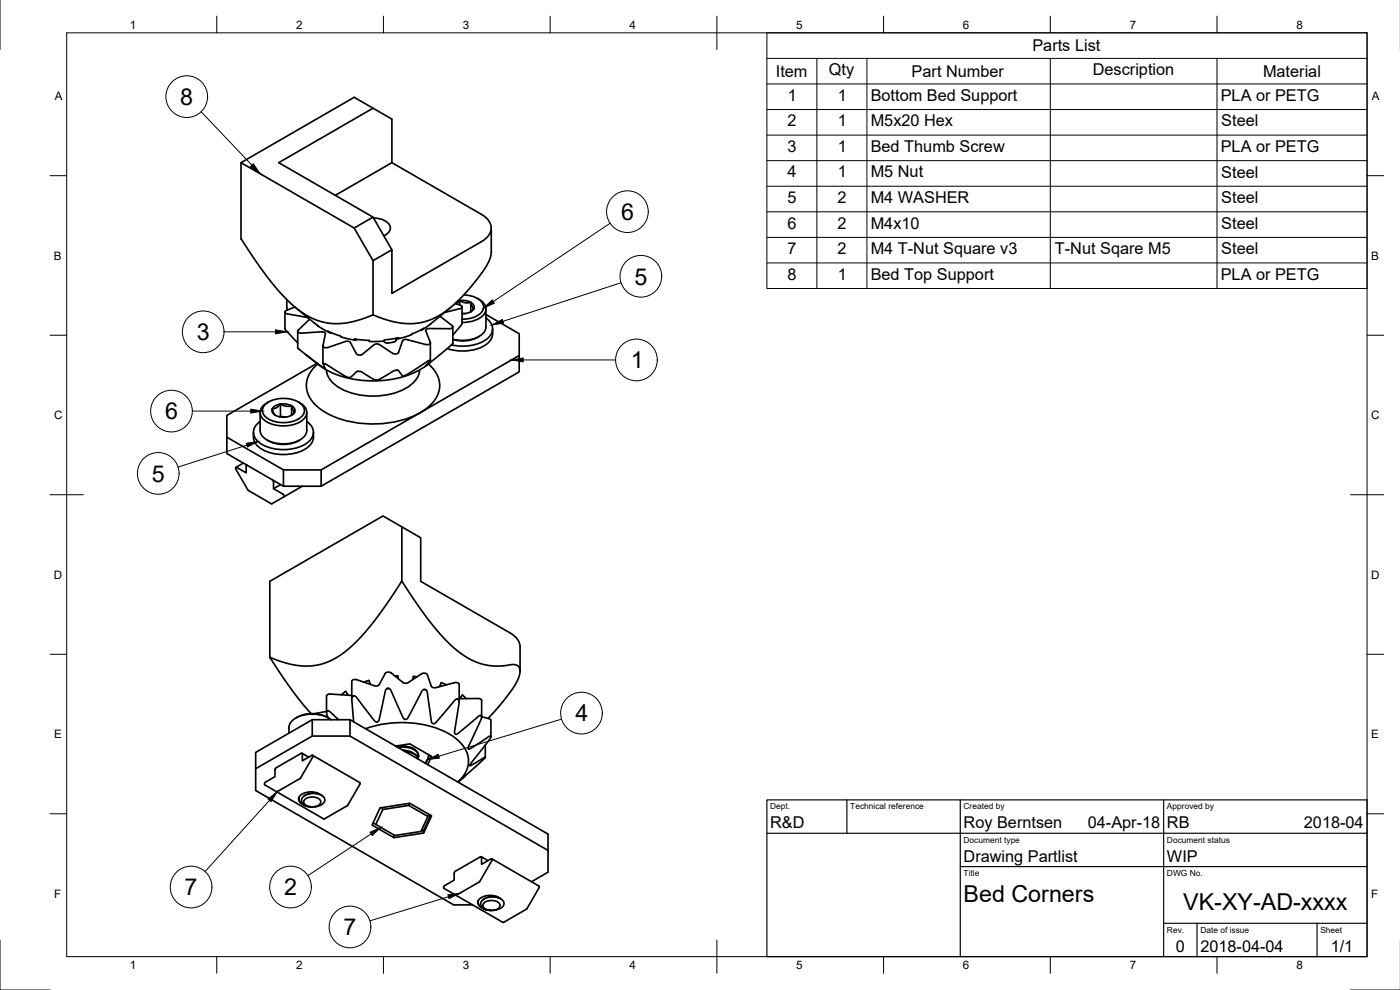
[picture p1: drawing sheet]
<svg xmlns="http://www.w3.org/2000/svg" width="420mm" height="297mm" viewBox="0 0 420 297" stroke-linecap="round" stroke-linejoin="round" font-family="sans-serif">
<!-- layer: Visible -->
<g fill="none" stroke="#000" stroke-width=".5">
<path d="M112 32.5l-28.4 16.3 28.4 16.3-5.7 3.3-34-19.6 34-19.6 11.3 6.5v13.1l26.9 15.5a4.2 4.2 0 0 1 1.7 6.8l-1.7 1.4-26.9 15.5v-13l-5.6 3.2-5.7-9.8M72.3 48.8v22.9l5.6 8.2 4.4 5.8 3.6 4 3.2 2.9 3.3 2.2 3.1 1.4 3.3 .8h3.8l3.6-.6 4.4-1.4a2.73 2.73 0 0 1 3.2 .2l3.1 1 2.9 .7 2.6 .2 2.7-.1 2.5-.5 2.5-.9 2.4-1.3 2.4-1.8 3-2.6 3.1-3.5 3.5-4.4 1.9-3 1-2.9v-7.7M117.6 48.8l-17 9.8M112 65.1l5.6 9.9M112 78.2v16.4M112.1 65.4a5.2 5.2 0 0 1 5 2.6 2.59 2.59 0 0 1-1.9 2.8M85.5 93.6v5l3.8 4.3M86.1 92.4l.2 .6M86.1 92.3v.1M86.1 89.9v2.4M88.5 92.1l-2.6 1-.4 .6 .7 .5 6.2 1.1M88.7 92.3l6.8 5.5 3.3 2"/>
<path d="M89.3 99.4v5M92.7 95.6l-.1 .5-3.1 3a.68 .68 0 0 0 .2 .8 .68 .68 0 0 0 .8 .1l6.3-.4 .7 .3 .2 .3M98.9 99.6v.2M99.5 99.9l-.6-.1-.5-.4 1.8 .7a3.4 3.4 0 0 1 2.2 1l.2 .1M126.6 99l-.4 .1M127.2 98.5l-.6 .4M127.2 98.5l-4 2-3.4 1.1-.4 .1 .3-.4-4.3 .7-.3 .3-4.2 .2M132 94.9l3.7 2.8 .1 .6-.9 .3h-6.1l-.8 .2-.2 .5 1.3 3.4-.1 .4-.5 .3h-.8l-5.5-1.5-1.1 .1-.3 .3-1.2 3.5-.7 .4-1-.2-4.1-2.6-.8-.2-.7 .2-3.8 3-1.1 .1-.4-.4-1.8-3.3-.9-.4-5.9 1.9-1-.1-.5-.5 .7-3.5M135.2 92.3l-6.2 5.1-2.2 1.5M135.9 98l-.1 5.2-7.8 6.4-.2 .2 1.4-1.8-7.7 4.7-.7 .1-1.3-1.7h-.9l-5.3 2.9-1-.1-3.6-2.2-1.2-.3-.5 .1-1.9 1.7h-.7l-6.3-3.7-1.2-.5 .7 1.7-8.2-6.2M136.6 91.1l1.8 .6 .2 .6-5.2 1.5M137 90.7v.5"/>
<path d="M137.9 90.2l-.9 .9M137.9 90.2l1.4 .6 1.2 .1a.66 .66 0 0 1 .8-.1 .66 .66 0 0 1 .3 .8l.3 .7a.45 .45 0 0 1 .2 .5 .45 .45 0 0 1-.4 .4l-.6 .4M137.9 90.2v1.3M137.9 90.2l-.5 .1M137.9 90.2h1.8l1.6 .5M138.7 92.1v5l-2.8 3.4M138.7 94l.7 .1M139.2 88.5a5.9 5.9 0 0 1 5.9 3.1 3.2 3.2 0 0 1-2.4 3.4 9.6 9.6 0 0 1-4 .8M141.3 90.7v2.8M141.3 90.7a1.58 1.58 0 0 1 1 1.7 1.58 1.58 0 0 1-1.5 1.4l-2.1 .3M143.3 89.6a3.2 3.2 0 0 1 2 4.7 8.1 8.1 0 0 1-6.6 2.4M145.8 92.7v5.4a4.6 4.6 0 0 1-4 3.6l-3.4 .4-2.5-.3"/>
<path d="M145.8 94.4l10 5.7v6.6l-29.7 17.1M145.8 95.4a3.8 3.8 0 0 1 2 3.6 3.8 3.8 0 0 1-2.4 3.2 14 14 0 0 1-9.9 1.3M147.8 98.7a5 5 0 0 1-3.6 5.6 14.7 14.7 0 0 1-10 .3M89.3 104.4h.1M91.7 106.3a33.5 33.5 0 0 0 7.1 5.1 31.1 31.1 0 0 0 28.4-1.2l1.9-1.4M95.1 109l-27 15.6v11.5l17 9.8M95.4 109.2a7.8 7.8 0 0 0-.2 12.8 27.7 27.7 0 0 0 20.3 5l3.3-.5 3.1-.8 4.2-1.9M96.9 103.8v5.3M97.9 111a7.9 7.9 0 0 0 5.4 6.1 21.7 21.7 0 0 0 19.4-1.2 6.6 6.6 0 0 0 3.3-4.9M102.6 101.2h.1M102.6 101.2l4 .9M106.6 101.8v.3"/>
<path d="M107.1 101.8l-.5 .3-.2-.4 4.4 .4 .1 .4M118.6 101.5a.78 .78 0 0 1 .1 1 .78 .78 0 0 1-1 .2 2.08 2.08 0 0 1-2.5-.3v-.1M119.4 101.4l-.1 .3-.5-.2M128.6 109.2a7.8 7.8 0 0 1 .1 12.8l-2.6 1.8M129.2 102.8v5.3M143.8 100.9a9.8 9.8 0 0 1-7.9 1M155.8 106.7v4.9l-59.4 34.3M73 138.9l-2.2 1.3M74.1 139.6h-.1M74.2 139.6l-.3 .2v2.1l-2.8-1.6-.4 .2 3.8 6.6 7 4.1 3.7-2.1M76.1 129.7a5.2 5.2 0 0 0 4.1 5.8 13.6 13.6 0 0 0 12.4-1.5 4.3 4.3 0 0 0 1.5-4.3M78.1 123.7v5.4a5 5 0 0 0 4.7 3.9 8.8 8.8 0 0 0 8.9-2.6l.4-1.3v-5.4"/>
<path d="M78.1 126.4a3.7 3.7 0 0 0-.1 6.5 13.2 13.2 0 0 0 14.9-.6 3.6 3.6 0 0 0-.8-5.9M79.9 121.1a9 9 0 0 1 10.9 .6 2.6 2.6 0 0 1-1.3 4 9.1 9.1 0 0 1-10.2-1 2.42 2.42 0 0 1 .6-3.6zM80.1 132a9.8 9.8 0 0 0 9.9 0M80.6 120.6a3.4 3.4 0 0 0-2.3 4.2 7.9 7.9 0 0 0 7.8 2.9l1.1-.1a5.7 5.7 0 0 0 4.8-3.5 3.7 3.7 0 0 0-2.5-3.5M81.7 122.7l.5 1.4 .4 .5M81.7 122.7a1.47 1.47 0 0 0 .9 1.9M83.9 125.1l.3-.2 1.4 .2M84.2 121.2l-1.3 1.1-1.2 .4M84.2 121.2l1.3 .6 1.2 .1a.66 .66 0 0 1 .8 0 .66 .66 0 0 1 .3 .7l.3 .8a.45 .45 0 0 1 .3 .5 .45 .45 0 0 1-.5 .3l-.6 .5M84.2 121.2v3.7M84.2 121.2l-1.6 .6-.9 .9M84.2 121.2h1.8l1.5 .6"/>
<path d="M87.5 121.8v2.8M87.5 121.8a1.58 1.58 0 0 1 1 1.7 1.58 1.58 0 0 1-1.4 1.3 5.5 5.5 0 0 1-4.5-.2M126.1 123.8l-29.7 17.2h-11.3l-17-9.8M81.7 144l.4 .6v2l2.8 1.7 .3 .4v.4M84.2 145.4l-2.1 1.2M85.1 141v4.9h11.3v-4.9M90.7 145.9l-5.5 3.2M120.6 158.1v16.3M120.5 174.5h.2M81 197.3v-22.9l33.9-19.6 11.4 6.5v13.1l26.8 15.5a5 5 0 0 1 3 4.1v7.4M81.1 197.2l5.8 2 4.9 .7 2.1-.2 2.5-.4 2.1-.7 2.3-1.2 4.4-3.2 4.7-4.9 4.6-5.9 6.1-9 5.6 8.3 4.3 5.7 4.2 4.5 3.8 3.3 3.5 2 3.3 1.2 4.1 .5 4.9-.5 .9 .2 .6 .6 .3 1-.2 1.2-1.4 3.3-3.8 5.1-4.2 4.7M81.1 197.4l6.6 9.8 5.7 6.9"/>
<path d="M81.1 197.2v.2M88.8 215.5a9.7 9.7 0 0 1 9.9 0M93.7 215.9v4.9h11.3v-4.9M98 213.5l-3.5 .6M98 213.5l.5 1.8M98.3 213.3l.7 .2 2.6 2.4M98.3 213.3l-.3 .2M99.4 215.9a10.3 10.3 0 0 0-11.6 .3 3.7 3.7 0 0 0-1.1 3.8M102.5 208.5l1.2-1.1 .8 1.2M105.6 208.6l-6.5-.4-.9 .3-.2 5.3M109.2 204.7l1.5-.5 .5 1.1M109.7 218.6a31.7 31.7 0 0 1 25.1 1.6 9.6 9.6 0 0 1 5.7 9.1 8.8 8.8 0 0 1-3.1 5.3"/>
<path d="M119.4 202.8l.1 .8M119.4 202.8h-.9M122.5 204.8l4-2.6 .7-.2 .7 .1 .3 .3 1.2 3.5 .6 .4h.8l5.6-1.5 .9 .1 .5 .5v5.2M122.5 204.8l-1.4 .1-3.7-3-.7-.3-.6 .1-.5 .4-1.8 3.3-.6 .4-.9-.1-5.2-1.8h-1l-.5 .5v5.3M125.2 203.1l-1.2-.2-.1 1M127.2 206.9l.6 .1M127.2 206.9l-.6 .5-4.1 7.9-.8 .6-.8-.6-3.6-8.2a.87 .87 0 0 0-1-.5 .87 .87 0 0 0-.7 .8l-1.8 8.5-.6 .7-.9-.4-5.3-7a.78 .78 0 0 0-1.1-.3 .78 .78 0 0 0-.3 1l.5 6.7M127.8 207l.4 .8 1.2 8.6 .5 .7h.4l.5-.3 5.7-6.7a.75 .75 0 0 1 1-.2 .75 .75 0 0 1 .3 1l-1.4 8.5 .3 .9 .7-.2 6.3-5.3 .5-.1 .3 .3-.2 .9-3.7 8v.8h.5l5.7-3.8 .5-.1M134 205.5l-1.6-.7-.5 1.2M137.8 209.6h5.7l.9 .3 .1 5.2M139.9 209.6l-1.1-1.1-.9 1.1M144.5 215.1l2.7 .8 .1 5.1"/>
<path d="M83 237.5l7.2-4 3.6-6.3v-.6l-3.1 1.7v-2.1l-.3-.2-7.5 4.4-.4 .6v2l-2.8 1.6-.3 .8 17.7 10.3 7.1-3.9M89.6 239.6l.2 .6M89.7 239.2v.4M89.8 239.1l-.1 .8 .3 .7 1.7 1.2M90.6 226l2.1 1.2M91 239.1l1-.7 1.5-.3h1.4l1.4 .4 .9 .7 .3 .9-.4 .8-.9 .7a6.2 6.2 0 0 1-4.5 .2l2 .3a3 3 0 0 1-3.1-1.5l-.1-.7zM91.5 239.9a3.5 3.5 0 0 1 4.7 .3 1.62 1.62 0 0 1-1.8 1.9h-1.3a1.48 1.48 0 0 1-1.5-.6 1.48 1.48 0 0 1-.1-1.6zM93.7 220.8l-17 9.9M93.8 226.6l14.3 8.3-3.9 6.9M96 238.4l-1.2-.4h-1.4l-1.3 .3-1 .6M96.7 238.8l-1.9-1-2-.2-2 .6-1.1 1.2a1.37 1.37 0 0 0 .9 1.8M105 220.8l59.5 34.4v-4.9l-59.5-34.4h-11.3l-17 9.8v11.5l59.5 34.3h5.6"/>
<path d="M118.7 223.9l4.3-.7 6.5 3.8-1.1 2.4M119 224a6.6 6.6 0 0 1 6.4 1.8l.2 .9M119.3 224.2l2.9-.1 1.4 .4 1.1 .6M119.5 224.3l2.3-.1 2.2 .6 1.3 1.1 .1 1.3M120.4 223.8l.9 .1M120.5 223.8l-1.4 .3M120.9 225.1l1.6 .2 1.3 .5M121.3 225.3l1.5 .2 1.4 .6 .9 .7 .4 1M121.6 225.1l-.6 .1M121.6 225.5l1.4 .2 1.3 .5 .8 .7 .4 .9M123.4 224.3l.4 .2M123.7 225.8h.1"/>
<path d="M123.7 224.5h.1M123.8 224.5l.2 .1M125.5 226.6v.1M125.6 226.7l-.2 .7zM125.6 226.7l-.2 .4M128.6 226.4a3.2 3.2 0 0 1-1 2.6M128.9 226.6l-1.2 2.4M138 234.2l-.6 .4M145.6 227.2l-7.9 7.2 2-1.7M145.6 223.5v3.7M147.3 220.8v.4M147.3 221.2l-6 7.8-.3 .7 4.6-2.5"/>
<path d="M112 246.9l6.5 3.8 7.8-1.2M114.5 242.3l.4 .6-2.1 4.5M122.7 241.7l5.7 3.3 .6-.5M122.8 241l-.1 .7-7.8 1.2M127.1 249.9l2.4-5.1-6.5-3.8-8.9 1.4-2.4 5.2 6.5 3.7v-.8M127.1 249.1v.8l-8.9 1.4M128.4 245l-2.1 4.5 .8-.4M129.2 244.6l-2.1 4.5M144.4 257.1l2 1.1M147.6 257.7l14.1 8.1v.6l-3.6 6.3-7.2 4.1-17.7-10.3 .3-.8 2.8-1.6v-2.1l.4-.6 7.6-4.4 .2 .3v2l2.8-1.6 .4 .2-3.6 6.5-7.3 4.2M164.5 255.2v6.5l-5 2.9M143.4 270.6l.2 .6"/>
<path d="M143.5 270.3v.4M143.6 270.2v1l.8 1.1 1.1 .6 1.9 .3a3 3 0 0 1-3-1.5v-1.1l1-.9 1.6-.5h1.8l1.6 .6 .8 1-.2 1-1.1 .9a6.2 6.2 0 0 1-4.5 .1M145.2 270.9a3.5 3.5 0 0 1 4.8 .4 1.62 1.62 0 0 1-1.9 1.8h-1.3a1.48 1.48 0 0 1-1.5-.6 1.48 1.48 0 0 1-.1-1.6zM149.8 269.5l-1.2-.4-1.3-.1-1.3 .3-1.1 .7M150.5 269.8l-1.9-.9-2.2-.2-1.8 .5-1.2 1.2a1.37 1.37 0 0 0 .9 1.8"/>
</g>
<!-- layer: Border -->
<g fill="none" stroke="#000" stroke-width=".3">
<path d="M0 -.1v15M20 9.9h390.3v277.1h-390.3zM65 4.8v5.1M115.1 4.8v5.1M165.1 4.8v5.1M215.1 4.8v10.1M265.2 4.8v5.1M315.2 4.8v5.1M365.2 4.8v5.1M15 52.7h5M410.3 52.7h5M15 100.6h5"/>
<path d="M410.3 100.6h5M15 148.4h10M405.3 148.4h10M15 196.3h5M410.3 196.3h5M15 244.2h5M410.3 244.2h5M0 282v15h15M65 287v5M115.1 287v5M165.1 287v5M215.1 282v10"/>
<path d="M265.2 287v5M315.2 287v5M365.2 287v5M405.3 297h14.9"/>
</g>
<!-- layer: TitleBlock -->
<path d="M230.2 240h180.1v47h-180.1zM230.2 250h180.1M254.2 240v10M288.2 240v47M349.2 240v47M288.2 260h122.1M349.2 277h61.1M359.2 277v10M395.3 277v10" fill="none" stroke="#000" stroke-width=".35"/>
<!-- layer: BOM -->
<g fill="none" stroke="#000" stroke-width=".3">
<path d="M230.2 9.9h180.1v76.7h-180.1zM230.2 17.5h180.1M245.2 17.5v69.1M260.2 17.5v69.1M315.2 17.5v69.1M365.2 17.5v69.1M60.4 33.5l15.2 16.1M230.2 25.2h180.1M230.2 32.9h180.1M230.2 40.5h180.1M230.2 48.2h180.1M230.2 55.9h180.1"/>
<path d="M183.1 67l-35.1 23.5M230.2 63.6h180.1M230.2 71.2h180.1M230.2 78.9h180.1M67.2 99.6h15.5M186.4 84.8l-35.5 11.6M157 108h27.7M57.7 123.3h17.6M74.1 133.5l-20.7 6.6M168.5 215.8l-36.8 11.1M80.9 240.1l-19.4 21.4M111.4 250.2l-19 12.5"/>
<path d="M134.6 269.1l-23.6 7.2"/>
<circle cx="56" cy="29" r="6.3"/>
<circle cx="188.3" cy="63.5" r="6.3"/>
<circle cx="61" cy="99.6" r="6.3"/>
<circle cx="192.3" cy="82.9" r="6.3"/>
<circle cx="191" cy="108" r="6.3"/>
<circle cx="51.5" cy="123.3" r="6.3"/>
<circle cx="47.5" cy="142" r="6.3"/>
<circle cx="174.5" cy="214" r="6.3"/>
<circle cx="57.4" cy="266.1" r="6.3"/>
<circle cx="87.2" cy="266.1" r="6.3"/>
<circle cx="105" cy="278.1" r="6.3"/>
</g>
<path d="M75.2 50l.8-.8 2 2.9zM82.7 99l3.5 .6-3.5 .5zM145.1 92.4l2.6-2.4 .7 1zM147.6 97.5l3.2-1.6 .3 1.1zM153.5 108l3.5-.6v1.2zM73.9 133l3.5-.5-3.1 1.6zM75.3 122.8l3.5 .5-3.5 .6zM80.5 239.7l2.7-2.2-1.9 3zM128.3 227.9l3.2-1.6 .4 1.2zM111.1 249.7l3.2-1.4-2.6 2.4zM134.4 268.5l3.5-.5-3.1 1.6z" fill="#000" stroke="#000" stroke-width=".3"/>
<g font-size="7">
<text x="54.1" y="31.5">8</text>
<text x="186.4" y="66">6</text>
<text x="190.4" y="85.4">5</text>
<text x="59" y="102.1">3</text>
<text x="189.3" y="110.5">1</text>
<text x="49.5" y="125.8">6</text>
<text x="45.5" y="144.5">5</text>
<text x="172.7" y="216.5">4</text>
<text x="55.4" y="268.6">7</text>
<text x="85.3" y="268.6">2</text>
<text x="289.2" y="270.5">Bed Corners</text>
<text x="355.1" y="272.9">VK-XY-AD-xxxx</text>
<text x="103.1" y="280.6">7</text>
</g>
<g font-size="4.9">
<text x="309.8" y="15.4">Parts List</text>
<text x="232.8" y="23.1">Item</text>
<text x="248.8" y="22.6">Qty</text>
<text x="273.6" y="23.1">Part Number</text>
<text x="328" y="22.6">Description</text>
<text x="379" y="23.1">Material</text>
<text x="236.5" y="30.2">1</text>
<text x="251.5" y="30.2">1</text>
<text x="261.3" y="30.3">Bottom Bed Support</text>
<text x="366.4" y="30.3">PLA or PETG</text>
<text x="236.4" y="37.9">2</text>
<text x="251.5" y="37.9">1</text>
<text x="261.3" y="37.9">M5x20 Hex</text>
<text x="366.5" y="37.9">Steel</text>
<text x="236.3" y="45.6">3</text>
<text x="251.5" y="45.6">1</text>
<text x="261.3" y="45.6">Bed Thumb Screw</text>
<text x="366.4" y="45.6">PLA or PETG</text>
<text x="236.4" y="53.2">4</text>
<text x="251.5" y="53.2">1</text>
<text x="261.3" y="53.2">M5 Nut</text>
<text x="366.5" y="53.3">Steel</text>
<text x="236.3" y="60.9">5</text>
<text x="251.4" y="60.9">2</text>
<text x="261.3" y="60.9">M4 WASHER</text>
<text x="366.5" y="60.9">Steel</text>
<text x="236.3" y="68.6">6</text>
<text x="251.4" y="68.6">2</text>
<text x="261.3" y="68.6">M4x10</text>
<text x="366.5" y="68.6">Steel</text>
<text x="236.3" y="76.2">7</text>
<text x="251.4" y="76.2">2</text>
<text x="261.3" y="76.3">M4 T-Nut Square v3</text>
<text x="316.6" y="76.3">T-Nut Sqare M5</text>
<text x="366.5" y="76.3">Steel</text>
<text x="236.3" y="83.9">8</text>
<text x="251.5" y="83.9">1</text>
<text x="261.3" y="84">Bed Top Support</text>
<text x="366.4" y="84">PLA or PETG</text>
<text x="231.2" y="248.5">R&amp;D</text>
<text x="289.2" y="248.5">Roy Berntsen</text>
<text x="326.5" y="248.5">04-Apr-18</text>
<text x="350.2" y="248.5">RB</text>
<text x="391.3" y="248.5">2018-04</text>
<text x="289.2" y="258.5">Drawing Partlist</text>
<text x="350.2" y="258.5">WIP</text>
<text x="352.9" y="285.7">0</text>
<text x="360.2" y="285.5">2018-04-04</text>
<text x="399.4" y="285.7">1/1</text>
</g>
<g font-size="3.5">
<text x="39" y="8.6">1</text>
<text x="88.9" y="8.6">2</text>
<text x="138.9" y="8.6">3</text>
<text x="188.9" y="8.6">4</text>
<text x="239" y="8.6">5</text>
<text x="288.9" y="8.6">6</text>
<text x="339" y="8.6">7</text>
<text x="389.1" y="8.6">8</text>
<text x="16.4" y="30">A</text>
<text x="411.7" y="30">A</text>
<text x="16.2" y="77.9">B</text>
<text x="411.5" y="77.9">B</text>
<text x="16.3" y="125.8">C</text>
<text x="411.5" y="125.8">C</text>
<text x="16.2" y="173.6">D</text>
<text x="411.5" y="173.6">D</text>
<text x="16.3" y="221.5">E</text>
<text x="411.5" y="221.5">E</text>
<text x="16.3" y="269.4">F</text>
<text x="411.5" y="269.4">F</text>
<text x="39" y="290.8">1</text>
<text x="88.9" y="290.8">2</text>
<text x="138.9" y="290.8">3</text>
<text x="188.9" y="290.8">4</text>
<text x="239" y="290.8">5</text>
<text x="288.9" y="290.8">6</text>
<text x="339" y="290.8">7</text>
<text x="389.1" y="290.8">8</text>
</g>
<g font-size="2.5">
<text x="231.2" y="242.8">Dept.</text>
<text x="255.2" y="242.8">Technical reference</text>
<text x="289.2" y="242.8">Created by</text>
<text x="350.2" y="242.8">Approved by</text>
<text x="289.2" y="252.8">Document type</text>
<text x="350.2" y="252.8">Document status</text>
<text x="289.2" y="262.8">Title</text>
<text x="350.2" y="262.8">DWG No.</text>
<text x="350.2" y="279.8">Rev.</text>
<text x="360.2" y="279.8">Date of issue</text>
<text x="396.3" y="279.8">Sheet</text>
</g>
</svg>
